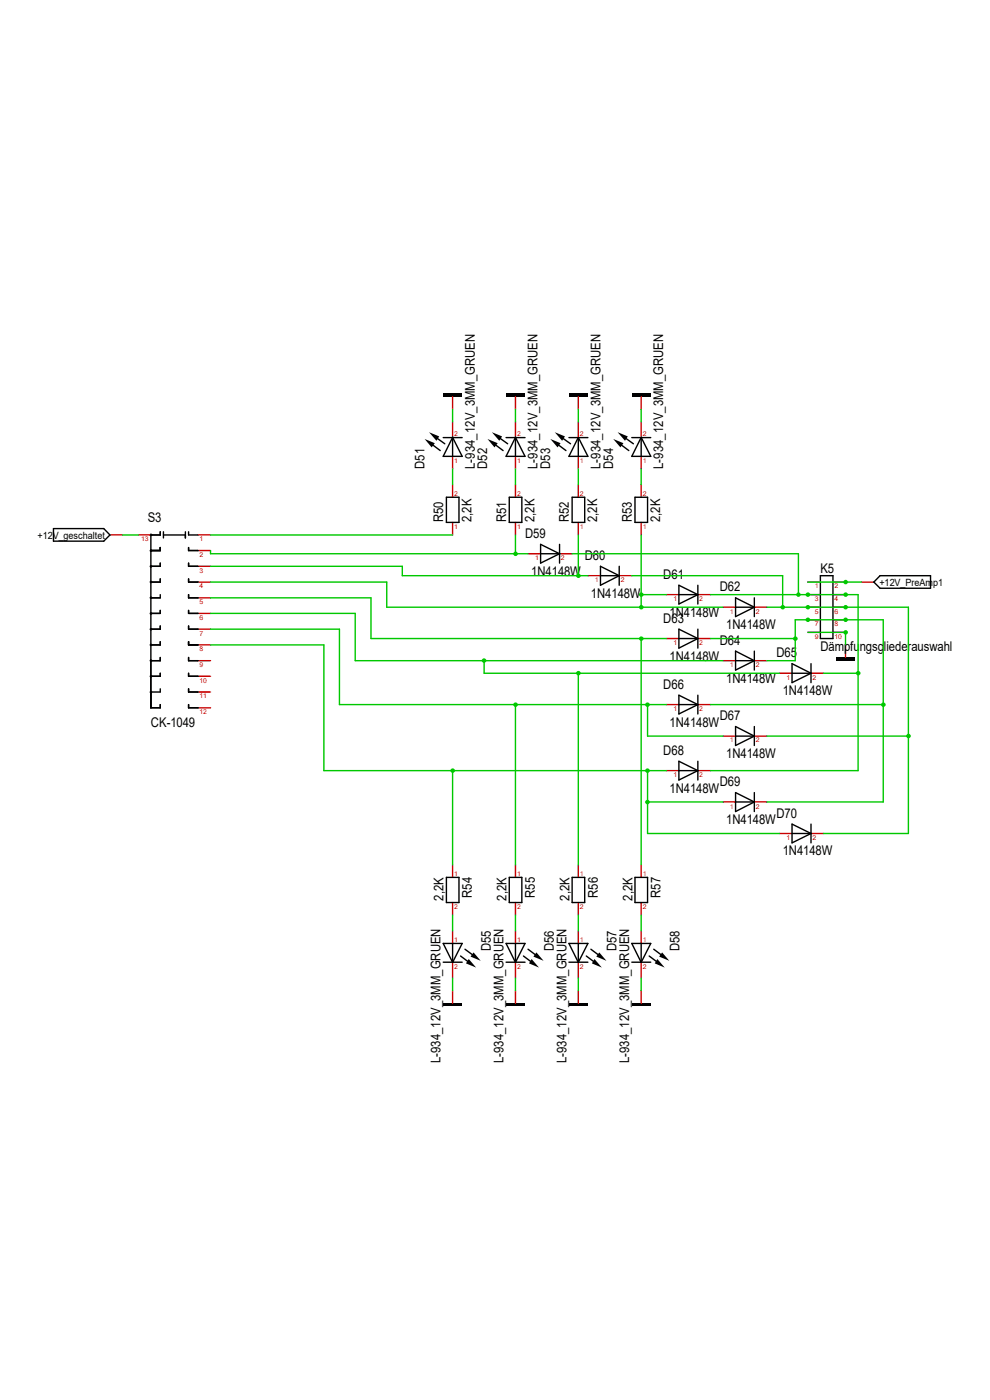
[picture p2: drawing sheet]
<svg xmlns="http://www.w3.org/2000/svg" width="210mm" height="297mm" viewBox="0 0 210 297" stroke-linecap="round" stroke-linejoin="round" font-family="sans-serif">
<path d="M23.3 113.5h2.7M182.7 123.5h2.7" fill="none" stroke="#c80000" stroke-width=".3"/>
<path d="M11.3 112.1h10.7l1.3 1.4-1.3 1.3h-10.7zM186.7 122.1h10.7v2.7h-10.7l-1.3-1.3z" fill="none" stroke="#000001" stroke-width=".3"/>
<path d="M177.4 139.5h4v.7h-4z" fill-rule="evenodd" fill="#000001"/>
<path d="M179.4 136.8v2.7" fill="none" stroke="#c80000" stroke-width=".3"/>
<g fill="#000001">
<circle cx="32" cy="113.5" r=".29"/>
<circle cx="32" cy="116.8" r=".29"/>
<circle cx="32" cy="120.2" r=".29"/>
<circle cx="32" cy="123.5" r=".29"/>
<circle cx="32" cy="126.8" r=".29"/>
<circle cx="32" cy="130.2" r=".29"/>
<circle cx="32" cy="133.5" r=".29"/>
<circle cx="32" cy="136.8" r=".29"/>
<circle cx="32" cy="140.1" r=".29"/>
<circle cx="32" cy="143.5" r=".29"/>
<circle cx="32" cy="146.8" r=".29"/>
</g>
<g fill="none" stroke="#c80000" stroke-width=".3">
<path d="M29.3 113.5h2.7M42 113.5h2.7M42 116.8h2.7M112 117.5h2.7M118.7 117.5h2.7M42 136.8h2.7M42 133.5h2.7M42 130.1h2.7M42 126.8h2.7M42 123.5h2.7M42 120.1h2.7M124.7 122.1h2.7"/>
<path d="M131.4 122.1h2.6M141.4 135.5h2.6M141.4 126.2h2.6M148 135.5h2.7M148 126.2h2.7M153.4 128.8h2.6M160 128.8h2.7M42 150.2h2.7M42 146.8h2.7M42 143.5h2.7M42 140.2h2.7M141.4 149.5h2.6"/>
<path d="M148 149.5h2.7M153.4 140.2h2.6M153.4 156.2h2.6M160 140.2h2.7M160 156.2h2.7M165.4 142.8h2.6M172 142.8h2.7M141.4 163.5h2.6M148 163.5h2.7M153.4 170.1h2.6M160 170.1h2.7M165.4 176.8h2.6"/>
<path d="M172 176.8h2.7"/>
</g>
<g fill="none" stroke="#000001" stroke-width=".3">
<path d="M34 112.8v.7h-2v36.7h2v-.7M34 116.2v.6h-2M34 119.5v.6h-2M34.7 113.5h4.6M34.7 112.8v1.3M39.3 112.8v1.3M40 112.8v.7h2M40 119.5v.6h2M40 116.2v.6h2M114.7 115.5l4 2-4 2zM114.7 117.5h4M118.7 115.5v4"/>
<path d="M34 122.8v.7h-2M34 126.2v.6h-2M34 129.5v.6h-2M34 132.8v.7h-2M34 136.1v.7h-2M34 139.5v.7h-2M40 139.5v.7h2M40 136.1v.7h2M40 122.8v.7h2M40 129.5v.6h2M40 132.8v.7h2M40 126.2v.6h2"/>
<path d="M127.4 120.1l4 2-4 2.1zM127.4 122.1h4M131.4 120.1v4.1M144 124.2l4 2-4 1.9zM144 133.5l4 2-4 2zM144 135.5h4M144 126.2h4M148 124.2v3.9M148 133.5v4M156 126.8l4 2-4 2zM156 138.1l4 2.1-4 2zM156 128.8h4"/>
<path d="M160 126.8v4M160 138.1v4.1M34 142.8v.7h-2M34 146.1v.7h-2M40 146.1v.7h2M40 149.5v.7h2M40 142.8v.7h2M144 147.5l4 2-4 2zM144 149.5h4M148 147.5v4M156 140.2h4M156 154.1l4 2.1-4 2z"/>
<path d="M156 156.2h4M160 154.1v4.1M168 140.8l4 2-4 2zM168 142.8h4M172 140.8v4M144 161.5l4 2-4 2zM144 163.5h4M148 161.5v4M156 168.1l4 2-4 2.1zM156 170.1h4M160 168.1v4.1M168 174.8l4 2-4 2z"/>
<path d="M168 176.8h4M172 174.8v4"/>
</g>
<path d="M134 212.9h4v.6h-4z" fill-rule="evenodd" fill="#000001"/>
<path d="M136 183.5v2.6M136 191.5v2.6M136 210.2v2.7" fill="none" stroke="#c80000" stroke-width=".3"/>
<path d="M134.7 186.1h2.7v5.4h-2.7z" fill="none" stroke="#000001" stroke-width=".3"/>
<g fill="#000001">
<path d="M140.5 202.1l1.5 1.7-2.2-.9z"/>
<path d="M139.4 203.5l1.6 1.8-2.1-.9z"/>
</g>
<path d="M136 197.5v2.7M136 204.2v3.3" fill="none" stroke="#c80000" stroke-width=".3"/>
<path d="M134 204.1h4M134 200.2h4l-2 4zM136 200.2v4M137.7 202.8l2.2 1.7M138.7 201.4l2.2 1.6" fill="none" stroke="#000001" stroke-width=".3"/>
<path d="M120.7 212.9h4v.6h-4z" fill-rule="evenodd" fill="#000001"/>
<path d="M122.7 183.5v2.6M122.7 191.5v2.6M122.7 210.2v2.7" fill="none" stroke="#c80000" stroke-width=".3"/>
<path d="M121.4 186.1h2.6v5.4h-2.6z" fill="none" stroke="#000001" stroke-width=".3"/>
<g fill="#000001">
<path d="M127.1 202.1l1.6 1.7-2.2-.9z"/>
<path d="M126.1 203.5l1.6 1.8-2.1-.9z"/>
</g>
<path d="M122.7 197.5v2.7M122.7 204.2v3.3" fill="none" stroke="#c80000" stroke-width=".3"/>
<path d="M120.7 204.1h4M120.7 200.2h4l-2 4zM122.7 200.2v4M124.4 202.8l2.2 1.7M125.3 201.4l2.3 1.6" fill="none" stroke="#000001" stroke-width=".3"/>
<path d="M107.4 212.9h4v.6h-4z" fill-rule="evenodd" fill="#000001"/>
<path d="M109.3 183.5v2.6M109.3 191.5v2.6M109.3 210.2v2.7" fill="none" stroke="#c80000" stroke-width=".3"/>
<path d="M108 186.1h2.7v5.4h-2.7z" fill="none" stroke="#000001" stroke-width=".3"/>
<g fill="#000001">
<path d="M113.8 202.1l1.5 1.7-2.1-.9z"/>
<path d="M112.8 203.5l1.5 1.8-2.1-.9z"/>
</g>
<path d="M109.3 197.5v2.7M109.3 204.2v3.3" fill="none" stroke="#c80000" stroke-width=".3"/>
<path d="M107.4 204.1h4M107.4 200.2h4l-2.1 4zM109.3 200.2v4M111 202.8l2.2 1.7M112 201.4l2.2 1.6" fill="none" stroke="#000001" stroke-width=".3"/>
<path d="M94 212.9h4v.6h-4z" fill-rule="evenodd" fill="#000001"/>
<path d="M96 183.5v2.6M96 191.5v2.6M96 210.2v2.7" fill="none" stroke="#c80000" stroke-width=".3"/>
<path d="M94.7 186.1h2.7v5.4h-2.7z" fill="none" stroke="#000001" stroke-width=".3"/>
<g fill="#000001">
<path d="M100.5 202.1l1.5 1.7-2.2-.9z"/>
<path d="M99.4 203.5l1.6 1.8-2.2-.9z"/>
</g>
<path d="M96 197.5v2.7M96 204.2v3.3" fill="none" stroke="#c80000" stroke-width=".3"/>
<path d="M94 204.1h4M94 200.2h4l-2 4zM96 200.2v4M97.7 202.8l2.2 1.7M98.6 201.4l2.3 1.6" fill="none" stroke="#000001" stroke-width=".3"/>
<path d="M134 83.5h4v.7h-4z" fill-rule="evenodd" fill="#000001"/>
<path d="M136 84.2v2.6M136 102.8v2.7M136 110.8v2.7" fill="none" stroke="#c80000" stroke-width=".3"/>
<path d="M134.7 105.5h2.7v5.3h-2.7z" fill="none" stroke="#000001" stroke-width=".3"/>
<g fill="#000001">
<path d="M130.1 93.1l2.1 .9-.6 .9z"/>
<path d="M131 91.7l2.2 .9-.6 .9z"/>
</g>
<path d="M136 89.5v3.3M136 96.8v2.7" fill="none" stroke="#c80000" stroke-width=".3"/>
<path d="M131.2 93.9l2.2 1.7M132.1 92.5l2.3 1.6M134 92.8h4M136 92.8l2 4h-4zM136 92.8v4" fill="none" stroke="#000001" stroke-width=".3"/>
<path d="M120.7 83.5h4v.7h-4z" fill-rule="evenodd" fill="#000001"/>
<path d="M122.7 84.2v2.6M122.7 102.8v2.7M122.7 110.8v2.7" fill="none" stroke="#c80000" stroke-width=".3"/>
<path d="M121.4 105.5h2.6v5.3h-2.6z" fill="none" stroke="#000001" stroke-width=".3"/>
<g fill="#000001">
<path d="M116.8 93.1l2.1 .9-.6 .9z"/>
<path d="M117.7 91.7l2.1 .9-.5 .9z"/>
</g>
<path d="M122.7 89.5v3.3M122.7 96.8v2.7" fill="none" stroke="#c80000" stroke-width=".3"/>
<path d="M117.9 93.9l2.2 1.7M118.8 92.5l2.2 1.6M120.7 92.8h4M122.7 92.8l2 4h-4zM122.7 92.8v4" fill="none" stroke="#000001" stroke-width=".3"/>
<path d="M107.4 83.5h4v.7h-4z" fill-rule="evenodd" fill="#000001"/>
<path d="M109.3 84.2v2.6M109.3 102.8v2.7M109.3 110.8v2.7" fill="none" stroke="#c80000" stroke-width=".3"/>
<path d="M108 105.5h2.7v5.3h-2.7z" fill="none" stroke="#000001" stroke-width=".3"/>
<g fill="#000001">
<path d="M103.4 93.1l2.2 .9-.7 .9z"/>
<path d="M104.4 91.7l2.1 .9-.6 .9z"/>
</g>
<path d="M109.3 89.5v3.3M109.3 96.8v2.7" fill="none" stroke="#c80000" stroke-width=".3"/>
<path d="M104.5 93.9l2.2 1.7M105.5 92.5l2.2 1.6M107.4 92.8h4M109.3 92.8l2.1 4h-4zM109.3 92.8v4" fill="none" stroke="#000001" stroke-width=".3"/>
<path d="M94 83.5h4v.7h-4z" fill-rule="evenodd" fill="#000001"/>
<path d="M96 84.2v2.6M96 102.8v2.7M96 110.8v2.7" fill="none" stroke="#c80000" stroke-width=".3"/>
<path d="M94.7 105.5h2.7v5.3h-2.7z" fill="none" stroke="#000001" stroke-width=".3"/>
<g fill="#000001">
<path d="M90.1 93.1l2.1 .9-.6 .9z"/>
<path d="M91 91.7l2.2 .9-.6 .9z"/>
</g>
<path d="M96 89.5v3.3M96 96.8v2.7M171.4 123.5h2.6M171.4 134.2h2.6M171.4 131.5h2.6M171.4 128.8h2.6M171.4 126.2h2.6M176.7 123.5h2.7M176.7 134.2h2.7M176.7 131.5h2.7M176.7 128.8h2.7M176.7 126.2h2.7" fill="none" stroke="#c80000" stroke-width=".3"/>
<path d="M91.2 93.9l2.2 1.7M92.1 92.5l2.3 1.6M94 92.8h4M96 92.8l2 4h-4zM96 92.8v4M174 122.1h2.7v13.4h-2.7z" fill="none" stroke="#000001" stroke-width=".3"/>
<path d="M26 113.5h3.3M171.4 123.5h8" fill="none" stroke="#00c800" stroke-width=".3"/>
<circle cx="179.4" cy="123.5" r=".49" fill="#00c800"/>
<path d="M109.3 113.5v4h2.7M179.4 123.5h3.3" fill="none" stroke="#00c800" stroke-width=".3"/>
<circle cx="109.4" cy="117.5" r=".49" fill="#00c800"/>
<path d="M44.7 116.8v.7h64.6M44.7 113.5h51.3" fill="none" stroke="#00c800" stroke-width=".3"/>
<circle cx="187.4" cy="149.5" r=".49" fill="#00c800"/>
<path d="M179.4 131.5h-10.7v4" fill="none" stroke="#00c800" stroke-width=".3"/>
<circle cx="171.4" cy="131.5" r=".49" fill="#00c800"/>
<path d="M150.7 149.5h36.7" fill="none" stroke="#00c800" stroke-width=".3"/>
<circle cx="179.4" cy="131.5" r=".49" fill="#00c800"/>
<path d="M150.7 135.5h18v4.7h-6" fill="none" stroke="#00c800" stroke-width=".3"/>
<circle cx="168.7" cy="135.5" r=".49" fill="#00c800"/>
<path d="M44.7 126.8h34v8.7M179.4 131.5h8v38.6h-24.7" fill="none" stroke="#00c800" stroke-width=".3"/>
<circle cx="136" cy="135.5" r=".49" fill="#00c800"/>
<path d="M44.7 120.1h40.6v2M78.7 135.5h62.7M136 135.5v48" fill="none" stroke="#00c800" stroke-width=".3"/>
<circle cx="122.7" cy="122.2" r=".49" fill="#00c800"/>
<path d="M122.7 113.5v8.6M44.7 136.8h24v26.7M85.3 122.1h39.4M137.4 176.8h28" fill="none" stroke="#00c800" stroke-width=".3"/>
<circle cx="137.4" cy="170.2" r=".49" fill="#00c800"/>
<path d="M153.4 170.1h-16v6.7" fill="none" stroke="#00c800" stroke-width=".3"/>
<circle cx="137.4" cy="163.5" r=".49" fill="#00c800"/>
<path d="M96 163.5h41.4v6.6" fill="none" stroke="#00c800" stroke-width=".3"/>
<circle cx="96" cy="163.5" r=".49" fill="#00c800"/>
<path d="M121.4 117.5h48v8.7M68.7 163.5h27.3v20M137.4 163.5h4" fill="none" stroke="#00c800" stroke-width=".3"/>
<circle cx="182.1" cy="142.8" r=".49" fill="#00c800"/>
<path d="M182 142.8v20.7h-31.3" fill="none" stroke="#00c800" stroke-width=".3"/>
<circle cx="169.4" cy="126.2" r=".48" fill="#00c800"/>
<path d="M150.7 126.2h18.7M171.4 126.2h8" fill="none" stroke="#00c800" stroke-width=".3"/>
<circle cx="171.4" cy="126.2" r=".49" fill="#00c800"/>
<path d="M169.4 126.2h2" fill="none" stroke="#00c800" stroke-width=".3"/>
<circle cx="179.4" cy="126.2" r=".49" fill="#00c800"/>
<path d="M44.7 133.5h27.3v16M179.4 126.2h2.6v16.6h-7.3" fill="none" stroke="#00c800" stroke-width=".3"/>
<circle cx="109.4" cy="149.5" r=".49" fill="#00c800"/>
<path d="M137.4 149.5h-28.1v34" fill="none" stroke="#00c800" stroke-width=".3"/>
<circle cx="137.4" cy="149.5" r=".49" fill="#00c800"/>
<path d="M44.7 130.1h30.7v10.1M72 149.5h37.3M141.4 149.5h-4v6.7h16" fill="none" stroke="#00c800" stroke-width=".3"/>
<circle cx="102.7" cy="140.1" r=".49" fill="#00c800"/>
<path d="M75.4 140.2h27.3" fill="none" stroke="#00c800" stroke-width=".3"/>
<circle cx="122.7" cy="142.8" r=".49" fill="#00c800"/>
<path d="M122.7 142.8v40.7M153.4 140.2h-50.7v2.6h62.7M96 194.1v3.4M109.3 194.1v3.4M122.7 194.1v3.4M136 194.1v3.4" fill="none" stroke="#00c800" stroke-width=".3"/>
<circle cx="192.7" cy="156.1" r=".49" fill="#00c800"/>
<path d="M134 122.1h32M179.4 128.8h13.3v48h-18" fill="none" stroke="#00c800" stroke-width=".3"/>
<circle cx="179.4" cy="128.8" r=".49" fill="#00c800"/>
<path d="M162.7 156.2h30" fill="none" stroke="#00c800" stroke-width=".3"/>
<circle cx="166.1" cy="128.8" r=".49" fill="#00c800"/>
<path d="M162.7 128.8h3.3" fill="none" stroke="#00c800" stroke-width=".3"/>
<circle cx="171.4" cy="128.8" r=".49" fill="#00c800"/>
<path d="M136 99.5v3.3M44.7 123.5h37.3v5.3M166 122.1v6.7h13.4" fill="none" stroke="#00c800" stroke-width=".3"/>
<circle cx="136" cy="126.2" r=".49" fill="#00c800"/>
<path d="M141.4 126.2h-5.4v2.6" fill="none" stroke="#00c800" stroke-width=".3"/>
<circle cx="136" cy="128.8" r=".49" fill="#00c800"/>
<path d="M96 99.5v3.3M109.3 99.5v3.3M122.7 99.5v3.3M136 113.5v12.7M82 128.8h71.4" fill="none" stroke="#00c800" stroke-width=".3"/>
<circle cx="179.4" cy="134.2" r=".49" fill="#00c800"/>
<path d="M96 86.8v2.7M109.3 86.8v2.7M122.7 86.8v2.7M136 86.8v2.7M171.4 134.2h8v2.6M96 207.5v2.7M109.3 207.5v2.7M122.7 207.5v2.7M136 207.5v2.7" fill="none" stroke="#00c800" stroke-width=".3"/>
<g font-size="2.8" fill="#000001">
<text x="90" y="99.5" transform="rotate(-90 90 99.5)">D51</text>
<text x="100.7" y="99.5" transform="rotate(-90 100.7 99.5)">L-934_12V_3MM_GRUEN</text>
<text x="103.4" y="99.5" transform="rotate(-90 103.4 99.5)">D52</text>
<text x="114" y="99.5" transform="rotate(-90 114 99.5)">L-934_12V_3MM_GRUEN</text>
<text x="116.7" y="99.5" transform="rotate(-90 116.7 99.5)">D53</text>
<text x="127.4" y="99.5" transform="rotate(-90 127.4 99.5)">L-934_12V_3MM_GRUEN</text>
<text x="130" y="99.5" transform="rotate(-90 130 99.5)">D54</text>
<text x="140.7" y="99.5" transform="rotate(-90 140.7 99.5)">L-934_12V_3MM_GRUEN</text>
<text x="31.3" y="110.8">S3</text>
<text x="94" y="110.8" transform="rotate(-90 94 110.8)">R50</text>
<text x="100" y="110.8" transform="rotate(-90 100 110.8)">2,2K</text>
<text x="107.4" y="110.8" transform="rotate(-90 107.4 110.8)">R51</text>
<text x="113.4" y="110.8" transform="rotate(-90 113.4 110.8)">2,2K</text>
<text x="120.7" y="110.8" transform="rotate(-90 120.7 110.8)">R52</text>
<text x="126.7" y="110.8" transform="rotate(-90 126.7 110.8)">2,2K</text>
<text x="134" y="110.8" transform="rotate(-90 134 110.8)">R53</text>
<text x="140" y="110.8" transform="rotate(-90 140 110.8)">2,2K</text>
<text x="111.4" y="114.1">D59</text>
<text x="124" y="118.8">D60</text>
<text x="112.7" y="122.1">1N4148W</text>
<text x="140.7" y="122.8">D61</text>
<text x="152.7" y="125.5">D62</text>
<text x="174" y="121.5">K5</text>
<text x="125.3" y="126.8">1N4148W</text>
<text x="142" y="130.8">1N4148W</text>
<text x="140.7" y="132.2">D63</text>
<text x="152.7" y="136.8">D64</text>
<text x="154.1" y="133.5">1N4148W</text>
<text x="142" y="140.2">1N4148W</text>
<text x="164.7" y="139.5">D65</text>
<text x="174" y="138.1">Dämpfungsgliederauswahl</text>
<text x="140.7" y="146.1">D66</text>
<text x="154.1" y="144.8">1N4148W</text>
<text x="166" y="147.5">1N4148W</text>
<text x="32" y="154.1">CK-1049</text>
<text x="142" y="154.1">1N4148W</text>
<text x="152.7" y="152.8">D67</text>
<text x="140.7" y="160.1">D68</text>
<text x="154.1" y="160.8">1N4148W</text>
<text x="152.7" y="166.8">D69</text>
<text x="142" y="168.1">1N4148W</text>
<text x="164.7" y="173.5">D70</text>
<text x="154.1" y="174.8">1N4148W</text>
<text x="166" y="181.5">1N4148W</text>
<text x="94.1" y="191.1" transform="rotate(-90 94.1 191.1)">2,2K</text>
<text x="100.1" y="190.5" transform="rotate(-90 100.1 190.5)">R54</text>
<text x="107.4" y="191.1" transform="rotate(-90 107.4 191.1)">2,2K</text>
<text x="113.5" y="190.5" transform="rotate(-90 113.5 190.5)">R55</text>
<text x="120.8" y="191.1" transform="rotate(-90 120.8 191.1)">2,2K</text>
<text x="126.8" y="190.5" transform="rotate(-90 126.8 190.5)">R56</text>
<text x="134.2" y="191.1" transform="rotate(-90 134.2 191.1)">2,2K</text>
<text x="140.1" y="190.5" transform="rotate(-90 140.1 190.5)">R57</text>
<text x="104.1" y="201.8" transform="rotate(-90 104.1 201.8)">D55</text>
<text x="117.5" y="201.8" transform="rotate(-90 117.5 201.8)">D56</text>
<text x="130.8" y="201.8" transform="rotate(-90 130.8 201.8)">D57</text>
<text x="144.1" y="201.8" transform="rotate(-90 144.1 201.8)">D58</text>
<text x="93.5" y="225.6" transform="rotate(-90 93.5 225.6)">L-934_12V_3MM_GRUEN</text>
<text x="106.8" y="225.6" transform="rotate(-90 106.8 225.6)">L-934_12V_3MM_GRUEN</text>
<text x="120.1" y="225.6" transform="rotate(-90 120.1 225.6)">L-934_12V_3MM_GRUEN</text>
<text x="133.5" y="225.6" transform="rotate(-90 133.5 225.6)">L-934_12V_3MM_GRUEN</text>
</g>
<g font-size="2.1" fill="#000001">
<text x="8" y="114.3">+12V_geschaltet</text>
<text x="186.6" y="124.3">+12V_PreAmp1</text>
</g>
<g font-size="1.4" fill="#c80000">
<text x="96.4" y="92.5">2</text>
<text x="109.7" y="92.5">2</text>
<text x="123" y="92.5">2</text>
<text x="136.4" y="92.5">2</text>
<text x="96.4" y="98.2">1</text>
<text x="109.7" y="98.2">1</text>
<text x="123" y="98.2">1</text>
<text x="136.4" y="98.2">1</text>
<text x="96.4" y="105.2">2</text>
<text x="109.7" y="105.2">2</text>
<text x="123" y="105.2">2</text>
<text x="136.4" y="105.2">2</text>
<text x="96.4" y="112.2">1</text>
<text x="109.7" y="112.2">1</text>
<text x="123" y="112.2">1</text>
<text x="136.4" y="112.2">1</text>
<text x="30" y="114.8">13</text>
<text x="42.3" y="118.2">2</text>
<text x="42.3" y="114.8">1</text>
<text x="113.5" y="118.8">1</text>
<text x="119" y="118.8">2</text>
<text x="42.3" y="124.8">4</text>
<text x="42.3" y="121.5">3</text>
<text x="126.2" y="123.5">1</text>
<text x="131.7" y="123.5">2</text>
<text x="172.9" y="124.8">1</text>
<text x="177" y="124.8">2</text>
<text x="42.3" y="131.5">6</text>
<text x="42.3" y="128.2">5</text>
<text x="142.9" y="127.5">1</text>
<text x="148.3" y="127.5">2</text>
<text x="154.9" y="130.2">1</text>
<text x="160.4" y="130.2">2</text>
<text x="172.9" y="130.2">5</text>
<text x="172.9" y="127.5">3</text>
<text x="177" y="130.2">6</text>
<text x="177" y="127.5">4</text>
<text x="42.3" y="134.8">7</text>
<text x="142.9" y="136.9">1</text>
<text x="148.3" y="136.9">2</text>
<text x="172.9" y="135.5">9</text>
<text x="172.9" y="132.8">7</text>
<text x="177" y="135.5">10</text>
<text x="177" y="132.8">8</text>
<text x="42.3" y="141.5">9</text>
<text x="42.3" y="138.2">8</text>
<text x="154.9" y="141.5">1</text>
<text x="160.4" y="141.5">2</text>
<text x="42.3" y="148.2">11</text>
<text x="42.3" y="144.9">10</text>
<text x="166.9" y="144.2">1</text>
<text x="172.3" y="144.2">2</text>
<text x="42.3" y="151.5">12</text>
<text x="142.9" y="150.8">1</text>
<text x="148.3" y="150.8">2</text>
<text x="154.9" y="157.5">1</text>
<text x="160.4" y="157.5">2</text>
<text x="142.9" y="164.8">1</text>
<text x="148.3" y="164.8">2</text>
<text x="154.9" y="171.5">1</text>
<text x="160.4" y="171.5">2</text>
<text x="166.9" y="178.2">1</text>
<text x="172.3" y="178.2">2</text>
<text x="96.4" y="185.8">1</text>
<text x="109.7" y="185.8">1</text>
<text x="123" y="185.8">1</text>
<text x="136.4" y="185.8">1</text>
<text x="96.4" y="192.9">2</text>
<text x="109.7" y="192.9">2</text>
<text x="123" y="192.9">2</text>
<text x="136.4" y="192.9">2</text>
<text x="96.4" y="199.9">1</text>
<text x="109.7" y="199.9">1</text>
<text x="123" y="199.9">1</text>
<text x="136.4" y="199.9">1</text>
<text x="96.4" y="205.5">2</text>
<text x="109.7" y="205.5">2</text>
<text x="123" y="205.5">2</text>
<text x="136.4" y="205.5">2</text>
</g>
</svg>
